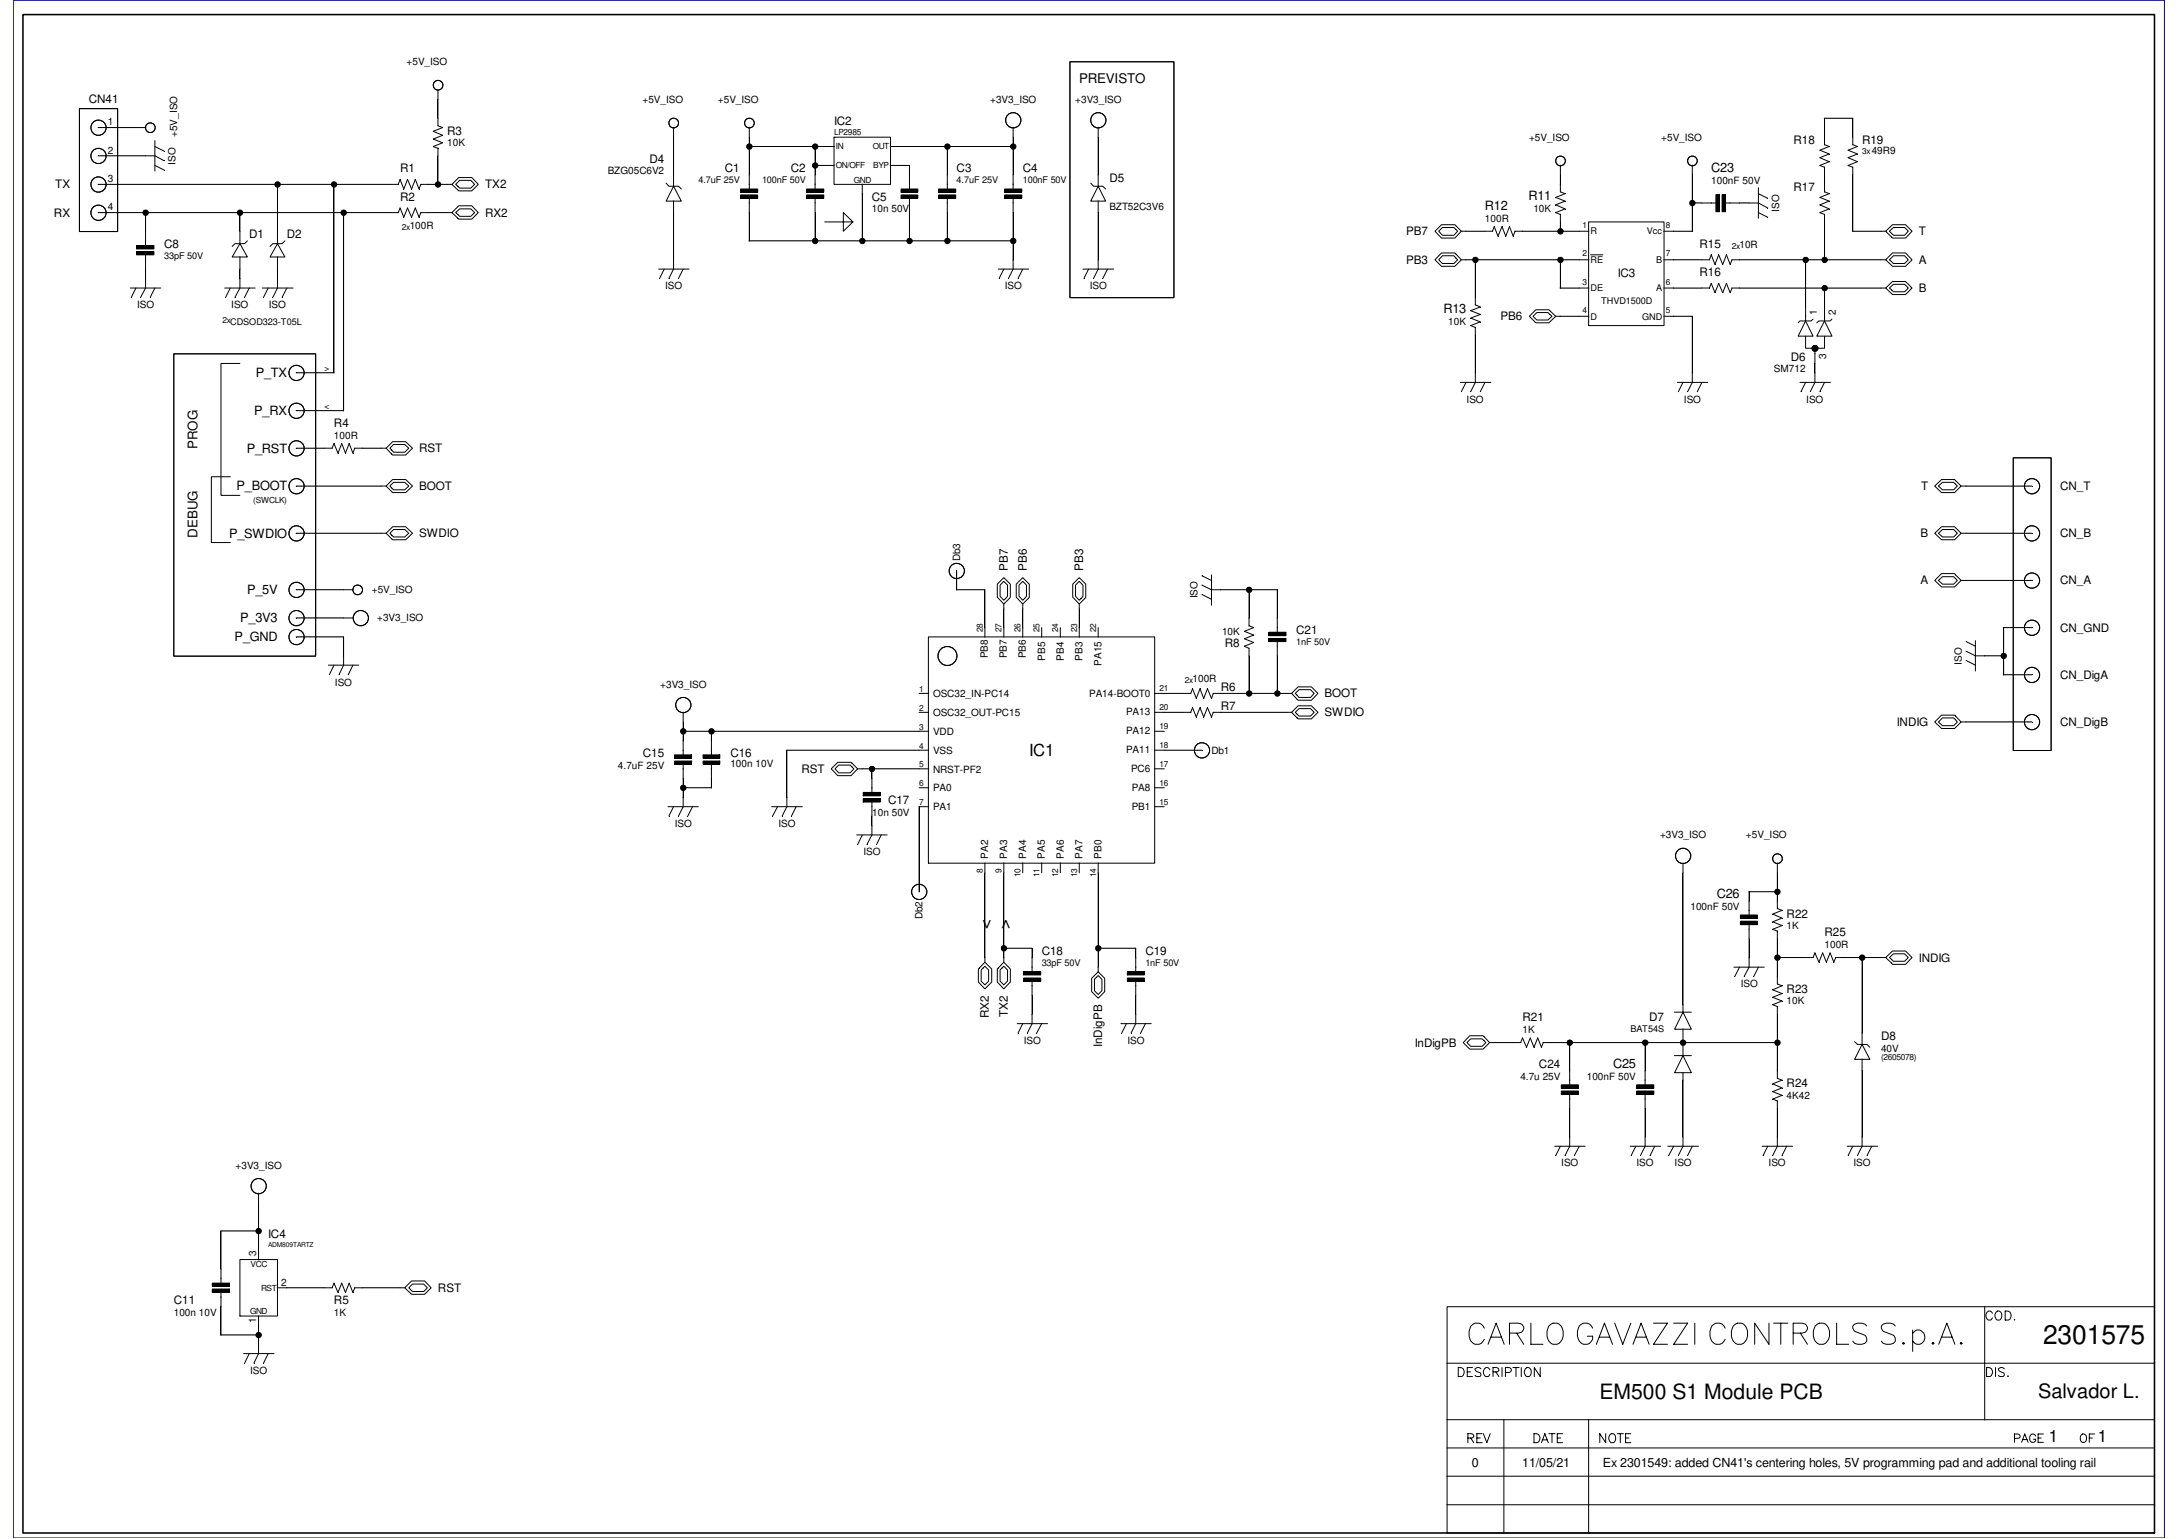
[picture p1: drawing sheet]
<svg xmlns="http://www.w3.org/2000/svg" width="297mm" height="210mm" viewBox="0 0 297 210" stroke-linecap="round" stroke-linejoin="round" font-family="sans-serif">
<path d="M1.8 0h293.4v209.8h-293.4z" fill="none" stroke="#000080" stroke-width=".14"/>
<g fill="none" stroke="#000" stroke-width=".14">
<path d="M10.8 14.8h5.2v16.8h-5.2zM13.4 17.4h6.5M21.1 19.2v4.1M21.1 20l1.3 .6M59.7 12.2v5M59.7 17.1l.7 .3-1.3 .5 1.3 .6-1.3 .5 1.3 .5-1.3 .5 .6 .2M91.9 17.4v8M102.1 20h11.7M102.2 17.4v8.4M111.2 20v5.8M113.7 18.7h7.8v6.4h-7.8zM121.4 20h16.8"/>
<path d="M129.2 20v5.8M138.2 17.4v8.4M145.9 8.4h14.2v32.2h-14.2zM149.8 17.4v8M248.8 16.1h3.9v3.7M248.8 16.1v3.7M248.8 19.7l.7 .3-1.3 .5 1.3 .5-1.3 .5 1.3 .6-1.3 .5 .6 .2M252.7 19.7l.6 .3-1.3 .5 1.3 .5-1.3 .5 1.3 .6-1.3 .5 .7 .2M13.4 21.3h7.8M13.4 25.1h41M13.4 29h41M17.8 39.3h4.1"/>
<path d="M18.5 39.3l-.6 1.3M18.7 33.5h2.3v.5h-2.3zM18.7 34.3h2.3v.5h-2.3zM19.9 29v4.5M19.9 34.7v4.6M19.9 39.3l-.7 1.3M21.1 22.6l1.3 .6M21.1 21.3l1.3 .6M21.1 39.3l-.6 1.3M30.6 39.3h4.2M31.4 39.3l-.6 1.3M32.7 33.2l1 1.9h-2z"/>
<path d="M32.7 29v4.3M32.7 35v4.3M32.7 39.3l-.7 1.3M33.7 32.9l-.3 .3h-1.4l-.3 .4M34 39.3l-.6 1.3M35.8 39.3h4.2M36.6 39.3l-.7 1.3M37.8 33.2l1.1 1.9h-2.1zM37.8 25.1v8.2M37.8 35v4.3M37.8 39.3l-.6 1.3M38.9 32.9l-.4 .3h-1.3l-.4 .4"/>
<path d="M39.1 39.3l-.6 1.3M45.5 25.1v25.8M46.9 29v27M54.3 25.1l.3-.6 .5 1.3 .5-1.3 .5 1.3 .5-1.3 .5 1.3 .3-.7M54.3 29l.3-.6 .5 1.2 .5-1.2 .5 1.2 .5-1.2 .5 1.2 .3-.6M57.4 25.1h4.3M57.4 29h4.3M59.7 20.2v5M61.6 25.1l1-.9h1.7l.9 .9-.9 .9h-1.7zM61.6 29l1-.9h1.7l.9 .9-.9 .9h-1.7zM62.1 25.1l.6-.5h1.5l.5 .5-.5 .6h-1.5zM62.1 29l.6-.5h1.5l.5 .5-.5 .5h-1.5z"/>
<path d="M89.8 36.7h4.2M90.6 36.7l-.6 1.3M90.8 25l.4 .4h1.3l.4 .4M91.9 25.4l1 2h-2.1zM91.9 27.4v9.3M91.9 36.7l-.7 1.3M93.2 36.7l-.7 1.3M101 25.8h2.3v.4h-2.3zM101 26.6h2.3v.5h-2.3zM102.1 32.9h36.1M102.2 27v5.9M110 25.8h2.3v.4h-2.3z"/>
<path d="M110 26.6h2.3v.5h-2.3zM111.1 22.6h2.7M111.2 27v5.9M112.5 30.3h3.8l-1.3-1.3v2.5l1.3-1.2M117.6 25.1v7.8M121.4 22.6h2.6v3.2M122.9 25.8h2.3v.4h-2.3zM122.9 26.6h2.3v.5h-2.3zM124 27v5.9M128 25.8h2.3v.4h-2.3zM128 26.6h2.3v.5h-2.3zM129.2 27v5.9"/>
<path d="M136.1 36.7h4.2M136.9 36.7l-.6 1.3M137 25.8h2.4v.4h-2.4zM137 26.6h2.4v.5h-2.4zM138.2 27v9.7M138.2 36.7l-.7 1.3M139.5 36.7l-.7 1.3M147.7 36.7h4.2M148.5 36.7l-.7 1.3M148.8 25l.3 .4h1.3l.4 .4M149.8 25.4l1 2h-2zM149.8 27.4v9.3"/>
<path d="M149.8 36.7l-.7 1.3M151 36.7l-.6 1.3M195.7 31.5l.9-.9h1.8l.9 .9-.9 1h-1.8zM196.6 34.5h1.8l.9 .9-.9 .9h-1.8l-.9-.9zM196.7 34.9h1.6l.5 .5-.5 .5h-1.6l-.5-.5zM196.7 31h1.6l.5 .5-.5 .6h-1.6l-.5-.6zM199.3 31.5h4.3M199.3 35.4h17.4M201.2 35.4v6.2M203.5 31.5l.3-.6 .5 1.3 .5-1.3 .6 1.3 .5-1.3 .5 1.3 .2-.7M206.6 31.5h10.1M212.8 39.3h3.9"/>
<path d="M212.8 22.5v3.7M212.8 29.2v2.4M212.8 35.4v3.9M212.8 26.2l.6 .2-1.2 .5 1.2 .5-1.2 .5 1.2 .6-1.2 .5 .6 .3M216.7 30.3h10.2v14.1h-10.2zM216.9 34.8h1.7M226.9 31.5h3.9M226.9 35.4h6.3M226.9 39.3h6.3M230.8 27.7h3.2M230.8 22.5v9.1M233.1 35.4l.3-.6 .5 1.3 .5-1.3 .5 1.3 .6-1.3 .5 1.3 .2-.7"/>
<path d="M233.1 39.3l.3-.6 .5 1.2 .5-1.2 .5 1.2 .6-1.2 .5 1.2 .2-.6M234 26.5h.5v2.4h-.5zM234.9 26.5h.4v2.4h-.4zM235.3 27.7h4.6M236.2 35.4h21M236.2 39.3h21M239.8 25.6v4.2M239.8 29l1.3 .6M239.8 27.7l1.3 .7M239.8 26.4l1.3 .7M246.2 35.4v8.4M248.8 22.8v3.4"/>
<path d="M248.8 29.2v6.3M248.8 39.3v4.5M248.8 26.2l.7 .2-1.3 .5 1.3 .5-1.3 .5 1.3 .6-1.3 .5 .6 .3M252.6 31.5h4.6M252.7 22.8v8.8M257.2 35.4l.9-.9h1.8l.9 .9-.9 .9h-1.8zM257.2 39.3l.9-.9h1.8l.9 .9-.9 .9h-1.8zM257.2 31.5l.9-.9h1.8l.9 .9-.9 1h-1.8zM257.7 39.3l.5-.5h1.6l.5 .5-.5 .5h-1.6zM257.7 31.5l.5-.5h1.6l.5 .5-.5 .6h-1.6zM258.2 34.9h1.6l.5 .5-.5 .5h-1.6l-.5-.5zM23.7 48.3h19.3v41.2h-19.3z"/>
<path d="M32.7 49.6h-2.6v18h2.6M40.4 56h6.5M40.4 50.8h5.1M199.2 52.2h4.1M199.9 52.2l-.6 1.2M201.2 44.6v7.6M201.2 41.6l.7 .3-1.3 .5 1.3 .5-1.3 .5 1.3 .5-1.3 .5 .6 .3M201.2 52.2l-.6 1.2M202.5 52.2l-.6 1.2M208.6 43.1l.9-.9h1.7l1 .9-1 .9h-1.7zM209.6 42.6h1.5l.6 .5-.6 .5h-1.5l-.5-.5zM212.1 43.1h4.6"/>
<path d="M226.9 43.1h3.9v9.1M228.8 52.2h4.1M229.5 52.2l-.6 1.2M230.8 52.2l-.6 1.2M232.1 52.2l-.6 1.2M245.5 52.2h4.1M246.2 45.8v1.7h2.6v-1.7M246.2 43.8l1.1 2h-2.1zM246.2 52.2l-.6 1.2M247.3 43.5l-.3 .3h-1.5l-.3 .2M247.5 47.5v4.7M247.5 52.2l-.6 1.2"/>
<path d="M248.8 43.8l1 2h-2zM248.8 52.2l-.6 1.2M249.8 43.5l-.2 .3h-1.5l-.3 .2M31.4 65h-2.6v9h2.6M40.4 61.1h4.9M40.4 66.3h12.3M40.4 72.7h12.3M45.3 61.1l.2-.6 .6 1.3 .5-1.3 .5 1.3 .5-1.3 .5 1.3 .3-.7M48.3 61.1h4.4M52.7 61.1l.8-.9h1.8l1 .9-1 1h-1.8zM52.7 66.3l.8-.9h1.8l1 .9-1 .9h-1.8zM52.7 72.7l.8-.9h1.8l1 .9-1 .9h-1.8z"/>
<path d="M53.2 61.1l.5-.5h1.5l.5 .5-.5 .6h-1.5zM53.2 66.3l.5-.5h1.5l.5 .5-.5 .5h-1.5zM53.2 72.7l.5-.5h1.5l.5 .5-.5 .5h-1.5zM130.5 77.9v2.6M136 79.7l.9-.9 .9 .9v1.7l-.9 1-.9-1zM136.4 79.8l.5-.5 .5 .5v1.5l-.5 .6-.5-.6zM138.6 79.7l.9-.9 .9 .9v1.7l-.9 1-.9-1zM139 79.8l.5-.5 .5 .5v1.5l-.5 .6-.5-.6zM146.3 79.7l.9-.9 .9 .9v1.7l-.9 1-.9-1zM146.7 79.8l.5-.5 .5 .5v1.5l-.5 .6-.5-.6zM163.9 78.5l1.3 .7M163.9 79.8l1.3 .6"/>
<path d="M165.2 78.4v4.1M263.9 79.2l.9-1h1.8l.9 1-.9 .9h-1.8zM263.9 72.7l.9-.9h1.8l.9 .9-.9 .9h-1.8zM263.9 66.3l.9-.9h1.8l.9 .9-.9 .9h-1.8zM264.4 79.2l.5-.5h1.5l.6 .5-.6 .5h-1.5zM264.4 72.7l.5-.5h1.5l.6 .5-.6 .5h-1.5zM264.4 66.3l.5-.5h1.5l.6 .5-.6 .5h-1.5zM267.4 66.3h9.7M267.4 72.7h9.7M267.4 79.2h9.7M274.6 62.4h5.1v40h-5.1zM40.4 84.3h7.8"/>
<path d="M40.4 86.9h6.5v3.9M40.4 80.4h7.8M44.8 90.7h4.1M45.5 90.7l-.6 1.3M46.9 90.7l-.7 1.3M48.1 90.7l-.6 1.3M93.1 99.7h33.6M93.2 97.1v5.9M97 99.7v3.3M125.3 94.6h1.4M125.3 97.2h1.4M126.6 86.9h30.9v30.8h-30.9z"/>
<path d="M130.4 80.4h3.9v6.5M136.9 82.3v4.6M139.5 82.3v4.6M142.1 85.6v1.3M144.6 85.6v1.3M147.2 82.3v4.6M149.8 85.6v1.3M157.4 94.6h5M157.4 97.2h5M157.4 99.7h1.4M162.4 94.6l.2-.7 .5 1.3 .6-1.3 .5 1.3 .5-1.3 .5 1.3 .3-.6M162.4 97.2l.2-.7 .5 1.3 .6-1.3 .5 1.3 .5-1.3 .5 1.3 .3-.6"/>
<path d="M163.9 81.1l1.3 .6M165.2 80.4h9v5.8M165.4 94.6h10.8M165.4 97.2h10.8M170.3 80.4v5M170.3 88.4v6.2M170.3 85.3l.7 .3-1.3 .5 1.3 .5-1.3 .5 1.3 .5-1.3 .5 .6 .3M173.1 86.2h2.3v.5h-2.3zM173.1 87.1h2.3v.4h-2.3zM174.2 87.5v7.1M176.1 97.2l.9-.9h1.9l.8 .9-.8 .8h-1.9zM176.7 94.6l.5-.5h1.5l.5 .5-.5 .5h-1.5z"/>
<path d="M176.7 97.2l.5-.6h1.5l.5 .6-.5 .5h-1.5zM177 93.7h1.9l.8 .9-.8 .9h-1.9l-.9-.9zM263.9 98.5l.9-1h1.8l.9 1-.9 .9h-1.8zM264.9 97.9h1.5l.6 .6-.6 .5h-1.5l-.5-.5zM267.4 98.5h9.7M268.1 87.5l1.3 .6M268.1 88.8l1.3 .7M268.1 90.1l1.3 .6M269.4 89.5h3.9M269.4 87.4v4.1M273.2 92h3.9M273.2 85.6h3.9"/>
<path d="M273.3 85.6v6.5M91.1 110h4.1M91.9 110l-.7 1.3M92 103.8h2.3v.4h-2.3zM92 103h2.3v.4h-2.3zM93.1 107.4h3.9M93.2 104.2v5.9M93.2 110l-.7 1.3M94.4 110l-.6 1.3M95.9 103.8h2.3v.4h-2.3zM95.9 103h2.3v.4h-2.3zM97 104.2v3.3"/>
<path d="M105.2 110h4.2M106 110l-.6 1.3M107.3 102.3h19.4M107.3 102.3v7.8M107.3 110l-.6 1.3M108.6 110l-.7 1.3M113.4 104.9l.9-.9h1.8l.9 .9-.9 .9h-1.8zM113.9 104.9l.5-.5h1.5l.6 .5-.6 .5h-1.5zM116.8 113.9h4.2M116.9 104.9h9.8M117.6 113.9l-.6 1.3M117.7 108.1h2.4v.4h-2.4z"/>
<path d="M117.7 108.9h2.4v.5h-2.4zM118.9 104.9v3.2M118.9 109.3v4.6M118.9 113.9l-.7 1.3M120.2 113.9l-.7 1.3M125.3 107.4h1.4M126.7 110h-1.4v11.7M134.3 117.7v13.6M136.9 117.7v13.6M139.5 117.7v1.3M142.1 117.7v1.3M144.6 117.7v1.3"/>
<path d="M147.2 117.7v1.3M149.8 117.7v14.9M157.4 102.3h6.5M157.4 104.9h1.4M157.4 107.4h1.4M157.4 110h1.4M229.5 117.7v20.4M242.4 117.7v6.3M134.1 132l.2-.2 .5 .5v1.5l-.5 .5-.5-.5v-1.5zM134.3 131.2l1 1v1.7l-1 1-.9-1v-1.7zM136.6 132l.3-.2 .5 .5v1.5l-.5 .5-.5-.5v-1.5zM136.9 129.3h3.9v3.2"/>
<path d="M136.9 131.2l.9 1v1.7l-.9 1-.9-1v-1.7zM138.7 139.6h4.2M139.5 139.6l-.7 1.3M139.6 132.5h2.3v.5h-2.3zM139.6 133.4h2.3v.4h-2.3zM140.8 133.8v5.9M140.8 139.6l-.7 1.3M142.1 139.6l-.7 1.3M148.9 133.4l.9-.9 .9 .9v1.9l-.9 .8-.9-.8zM149.5 133.3l.3-.2 .5 .5v1.5l-.5 .5-.5-.5v-1.5zM149.7 129.3h5.2v3.2M152.9 139.6h4.1"/>
<path d="M153.6 139.6l-.6 1.3M153.8 132.5h2.3v.5h-2.3zM153.8 133.4h2.3v.4h-2.3zM154.9 133.8v5.9M154.9 139.6l-.6 1.3M156.2 139.6l-.6 1.3M228.3 138h2.4M229.5 138l1.2 2.4h-2.3zM236.5 131.9h4.1M237.2 131.9l-.6 1.3M237.4 124.8h2.3v.5h-2.3zM237.4 125.6h2.3v.5h-2.3z"/>
<path d="M238.5 121.6h3.9M238.5 121.6v3.2M238.5 126.1v5.9M238.5 131.9l-.6 1.3M239.8 131.9l-.6 1.3M242.4 130.6h4.9M242.4 127v7.2M242.4 137.2v9.9M242.4 134.2l.6 .3-1.2 .5 1.2 .5-1.2 .5 1.2 .5-1.2 .5 .6 .3M242.4 123.9l.6 .3-1.2 .5 1.2 .5-1.2 .5 1.2 .5-1.2 .5 .6 .3M247.3 130.6l.2-.6 .6 1.2 .5-1.2 .5 1.2 .5-1.2 .5 1.2 .3-.6M250.3 130.6h6.9"/>
<path d="M254 130.6v11.9M257.2 130.6l.9-.9h1.8l.9 .9-.9 .9h-1.8zM257.7 130.6l.5-.5h1.6l.5 .5-.5 .5h-1.6zM200.1 142.2l.5-.5h1.5l.5 .5-.5 .5h-1.5zM200.4 141.3h1.9l.9 .9-.9 .9h-1.9l-.8-.9zM203.1 142.2h4.3M207.4 142.2l.2-.6 .6 1.2 .5-1.2 .5 1.2 .5-1.2 .5 1.2 .3-.6M210.4 142.2h32M212 156.3h4.2M212.8 156.3l-.6 1.3M212.9 148h2.4v.4h-2.4zM212.9 148.8h2.4v.5h-2.4z"/>
<path d="M214.1 142.2v5.8M214.1 149.2v7.2M214.1 156.3l-.7 1.3M215.4 156.3l-.7 1.3M222.3 156.3h4.2M223.1 156.3l-.6 1.3M223.2 148h2.3v.4h-2.3zM223.2 148.8h2.3v.5h-2.3zM224.4 142.2v5.8M224.4 149.2v7.2M224.4 156.3l-.7 1.3M225.7 156.3l-.7 1.3"/>
<path d="M227.5 156.3h4.1M228.3 156.3l-.7 1.3M228.3 144h2.4M229.5 144l1.2 2.3h-2.3zM229.5 140.3v3.7M229.5 146.3v10.1M229.5 156.3l-.6 1.3M230.8 156.3l-.6 1.3M240.3 156.3h4.2M241.1 156.3l-.7 1.3M242.4 150.1v6.3M242.4 147.1l.6 .2-1.2 .5 1.2 .6-1.2 .5 1.2 .5-1.2 .5 .6 .3"/>
<path d="M242.4 156.3l-.6 1.3M243.7 156.3l-.7 1.3M251.9 156.3h4.2M252.7 156.3l-.7 1.3M252.9 142.1l.4 .4h1.3l.4 .3M254 142.5l1 2h-2.1zM254 144.4v12M254 156.3l-.7 1.3M255.3 156.3l-.7 1.3M29 175.8h2.3v.5h-2.3zM29 175h2.3v.4h-2.3zM30.1 167.9h5.2"/>
<path d="M30.1 167.9v7.1M30.1 176.3v5.8M32.7 171.8h5.1v7.7h-5.1zM35.3 162.7v9.1M35.3 179.5v5.2M37.8 175.6h7.5M45.3 175.6l.2-.6 .6 1.3 .5-1.3 .5 1.3 .5-1.3 .5 1.3 .3-.7M48.3 175.6h6.9M55.2 175.6l.9-.9h1.8l.9 .9-.9 .9h-1.8zM55.7 175.6l.6-.5h1.5l.5 .5-.5 .5h-1.5zM197.4 178.2h96.4v30.9h-96.4zM270.7 178.2v15.5"/>
<path d="M271.7 179.1a.46 .46 0 0 0-.5-.3 .46 .46 0 0 0-.4 .5v.3a.46 .46 0 0 0 .4 .5 .46 .46 0 0 0 .5-.4M272.2 179l.2-.2a.65 .65 0 0 1 .6 .5 .65 .65 0 0 1-.3 .7 .65 .65 0 0 1-.5-1zM273.5 178.8a.64 .64 0 0 1 .8 .4 .64 .64 0 0 1-.4 .8h-.4zM30.1 182.1h5.2M33.2 184.6h4.2M34 184.6l-.6 1.3M35.3 184.6l-.7 1.3M36.6 184.6l-.7 1.3M197.3 193.6h96.5M197.3 197.5h96.5M197.3 185.9h96.6M198.9 186.5a.64 .64 0 0 1 .8 .4 .64 .64 0 0 1-.4 .8h-.4z"/>
<path d="M200.1 187.1h.5M200.2 196.1h.7a.27 .27 0 0 0 0-.5l-.7-.1v1.3M200.6 196.1l.4 .7M200.8 186.5h-.7v1.2h.7M201.4 196.1h.5M202 186.7a.46 .46 0 0 0-.5-.2 .46 .46 0 0 0-.3 .3l.2 .3 .5 .1 .1 .4a.52 .52 0 0 1-.8 0M202.1 195.5h-.7v1.3h.7M202.3 195.5l.5 1.3 .4-1.3M202.4 181.1a1.07 1.07 0 0 0-1.2-.6 1.07 1.07 0 0 0-.8 1.1 1.57 1.57 0 0 0 .8 1.7 1.04 1.04 0 0 0 1.2-.6M202.9 183.3l1.1-2.8 1.1 2.8M203.2 186.8a.46 .46 0 0 0-.5-.3 .46 .46 0 0 0-.4 .5v.3a.46 .46 0 0 0 .4 .5 .46 .46 0 0 0 .5-.3M203.4 182.4h1.4"/>
<path d="M203.6 187.1h.7a.27 .27 0 0 0 0-.5l-.7-.1v1.2M204 187.1l.4 .6M204.8 186.5v1.2M205.1 193.6v15.5M205.3 187.2l.7-.1a.3 .3 0 0 0 0-.5l-.7-.1v1.2M205.9 181.8h1.2l.4-.1a.64 .64 0 0 0 0-1.1l-.4-.1h-1.2v2.8M206.3 186.5h.9M206.8 186.5v1.2M206.8 181.8l1 1.5M207.5 186.5v1.2M208 186.7l.2-.2a.65 .65 0 0 1 .6 .5 .65 .65 0 0 1-.3 .7 .65 .65 0 0 1-.5-1zM208.8 180.5v2.8h1.6"/>
<path d="M209.2 195.5a.64 .64 0 0 1 .8 .5 .64 .64 0 0 1-.4 .8h-.4zM210.1 186.5v1.2l-.8-1.2v1.2M210.2 196.8l.5-1.3 .5 1.3M210.4 196.4h.6M211.2 180.8a1.09 1.09 0 0 1 1.3-.3 1.09 1.09 0 0 1 .7 1.1 1.53 1.53 0 0 1-.9 1.7 1.11 1.11 0 0 1-1.3-1.1v-.6zM211.2 195.5h.9M211.7 195.5v1.3M212.4 196.1h.4M213.1 195.5h-.7v1.3h.7M216.7 193.6v15.5M217.2 181.1a1.07 1.07 0 0 0-1.2-.6 1.07 1.07 0 0 0-.9 1.1 1.57 1.57 0 0 0 .8 1.7 .99 .99 0 0 0 1.3-1.1h-.7M217.7 183.3l1.1-2.8 1.1 2.8"/>
<path d="M218.1 182.4h1.4M219 195.5v1.3l-.8-1.3v1.3M219.5 195.7l.2-.2a.65 .65 0 0 1 .7 .6 .65 .65 0 0 1-.4 .7 .65 .65 0 0 1-.5-1.1zM220.2 180.5l1.1 2.8 1.1-2.8M220.6 195.5h.8M221 195.5v1.3M221.7 196.1h.5M222.4 195.5h-.7v1.3h.7M222.7 183.3l1.1-2.8 1.1 2.8M223.1 182.4h1.4M225.5 180.5h1.9l-1.9 2.8h1.9M228.3 180.5h1.9l-1.9 2.8h1.9"/>
<path d="M231.1 180.5v2.8M235.3 181.1a1.07 1.07 0 0 0-1.2-.6 1.07 1.07 0 0 0-.9 1.1 1.57 1.57 0 0 0 .8 1.7 1.04 1.04 0 0 0 1.3-.6M236.4 180.8a1.09 1.09 0 0 1 1.2-.3 1.09 1.09 0 0 1 .7 1.1 1.53 1.53 0 0 1-.8 1.7 1.11 1.11 0 0 1-1.4-1.1v-.6zM241.3 180.5v2.8l-2-2.8v2.8M241.9 180.5h1.9M242.9 180.5v2.8M244.6 181.8h1.2l.4-.1a.64 .64 0 0 0 0-1.1l-.4-.1h-1.2v2.8M245.5 181.8l1 1.5M247.6 180.8a1.09 1.09 0 0 1 1.2-.3 1.09 1.09 0 0 1 .7 1.1 1.53 1.53 0 0 1-.8 1.7 1.11 1.11 0 0 1-1.4-1.1v-.6zM250.5 180.5v2.8h1.6M254.6 180.8a1.31 1.31 0 0 0-1.9 0 .75 .75 0 0 0 .5 .9l.8 .3a.69 .69 0 0 1 .6 .5 .69 .69 0 0 1-.3 .7 1.32 1.32 0 0 1-1.6-.3M258.5 180.8a1.31 1.31 0 0 0-1.9 0 .75 .75 0 0 0 .5 .9l.8 .3a.69 .69 0 0 1 .6 .5 .69 .69 0 0 1-.3 .7 1.32 1.32 0 0 1-1.6-.3"/>
<path d="M259.5 183.2l.1-.1 .2 .1-.2 .1zM260.9 181.8a.94 .94 0 0 1 1.3-.2 .94 .94 0 0 1 .2 1.3 .87 .87 0 0 1-1.5 0M260.9 181.4v2.9M263.6 183.1l.2 .1-.2 .1-.1-.1zM264.4 183.3l1.1-2.8 1.1 2.8M264.8 182.4h1.4M267.5 183.1l.1 .1-.1 .1-.2-.1zM270.9 186.5a.64 .64 0 0 1 .8 .4 .64 .64 0 0 1-.4 .8h-.4zM272.2 186.5v1.2M273.3 186.7a.46 .46 0 0 0-.4-.2 .46 .46 0 0 0-.4 .3l.3 .3 .5 .1v.4a.52 .52 0 0 1-.8 0M273.8 187.7h.1zM274.7 180h.1z"/>
<path d="M274.7 196.2l.8-.1v-.4l-.3-.1h-.5v1.1M275.7 196.7l.4-1.1 .5 1.1M275.9 196.3h.5M277.6 195.9a.41 .41 0 0 0-.5-.3 .41 .41 0 0 0-.3 .4 .45 .45 0 0 0 .2 .7 .45 .45 0 0 0 .6-.2v-.2h-.3M278 196.1h.4M278.7 195.6h-.7v1.1h.7M283.8 195.7a.48 .48 0 0 1 .6 0 .48 .48 0 0 1 .2 .6 .46 .46 0 0 1-.6 .4 .46 .46 0 0 1-.3-.7zM284.9 196.1h.5M285.7 195.6h-.8v1.1M197.3 201.3h96.5M197.3 205.2h96.5"/>
<circle cx="13.4" cy="17.4" r="1.04"/>
<circle cx="20.5" cy="17.4" r=".66"/>
<circle cx="59.7" cy="11.6" r=".66"/>
<circle cx="91.9" cy="16.8" r=".66"/>
<circle cx="102.2" cy="20" r=".37"/>
<circle cx="102.2" cy="16.8" r=".66"/>
<circle cx="111.2" cy="20" r=".37"/>
<circle cx="129.2" cy="20" r=".37"/>
<circle cx="138.2" cy="20" r=".37"/>
<circle cx="138.2" cy="16.4" r="1.04"/>
<circle cx="149.8" cy="16.4" r="1.04"/>
<circle cx="13.4" cy="21.3" r="1.04"/>
<circle cx="13.4" cy="25.2" r="1.04"/>
<circle cx="13.4" cy="29" r="1.04"/>
<circle cx="19.9" cy="29" r=".37"/>
<circle cx="32.7" cy="29" r=".37"/>
<circle cx="37.9" cy="25.2" r=".37"/>
<circle cx="45.6" cy="25.2" r=".37"/>
<circle cx="46.9" cy="29" r=".37"/>
<circle cx="59.7" cy="25.2" r=".37"/>
<circle cx="111.2" cy="32.9" r=".37"/>
<circle cx="111.2" cy="22.6" r=".37"/>
<circle cx="117.6" cy="32.9" r=".37"/>
<circle cx="124" cy="32.9" r=".37"/>
<circle cx="129.2" cy="32.9" r=".37"/>
<circle cx="138.2" cy="32.9" r=".37"/>
<circle cx="201.2" cy="35.4" r=".37"/>
<circle cx="212.8" cy="35.4" r=".37"/>
<circle cx="212.8" cy="31.6" r=".37"/>
<circle cx="212.8" cy="21.9" r=".66"/>
<circle cx="230.8" cy="27.7" r=".37"/>
<circle cx="230.8" cy="21.9" r=".66"/>
<circle cx="246.3" cy="35.4" r=".37"/>
<circle cx="248.8" cy="35.4" r=".37"/>
<circle cx="248.8" cy="39.3" r=".37"/>
<circle cx="40.4" cy="56" r="1.04"/>
<circle cx="40.4" cy="50.9" r="1.04"/>
<circle cx="247.5" cy="47.5" r=".4"/>
<circle cx="40.4" cy="72.7" r="1.04"/>
<circle cx="40.4" cy="66.3" r="1.04"/>
<circle cx="40.4" cy="61.2" r="1.04"/>
<circle cx="130.5" cy="77.9" r="1.04"/>
<circle cx="277.1" cy="79.2" r="1.04"/>
<circle cx="277.1" cy="72.7" r="1.04"/>
<circle cx="277.1" cy="66.3" r="1.04"/>
<circle cx="40.4" cy="80.5" r="1.04"/>
<circle cx="40.4" cy="86.9" r="1.04"/>
<circle cx="40.4" cy="84.3" r="1.04"/>
<circle cx="48.8" cy="80.5" r=".66"/>
<circle cx="49.2" cy="84.3" r="1.04"/>
<circle cx="93.2" cy="99.8" r=".37"/>
<circle cx="93.2" cy="96.2" r="1.04"/>
<circle cx="97" cy="99.8" r=".37"/>
<circle cx="129.2" cy="89.5" r="1.3"/>
<circle cx="170.4" cy="94.6" r=".37"/>
<circle cx="170.4" cy="80.4" r=".37"/>
<circle cx="174.2" cy="94.6" r=".37"/>
<circle cx="273.3" cy="89.5" r=".37"/>
<circle cx="277.1" cy="98.5" r="1.04"/>
<circle cx="277.1" cy="92.1" r="1.04"/>
<circle cx="277.1" cy="85.6" r="1.04"/>
<circle cx="93.2" cy="107.5" r=".37"/>
<circle cx="118.9" cy="104.9" r=".37"/>
<circle cx="163.9" cy="102.3" r="1.04"/>
<circle cx="229.5" cy="116.7" r="1.04"/>
<circle cx="242.4" cy="117.1" r=".66"/>
<circle cx="125.4" cy="121.6" r="1.04"/>
<circle cx="136.9" cy="129.3" r=".37"/>
<circle cx="149.8" cy="129.3" r=".37"/>
<circle cx="242.4" cy="130.6" r=".37"/>
<circle cx="242.4" cy="121.6" r=".37"/>
<circle cx="254" cy="130.6" r=".37"/>
<circle cx="214.1" cy="142.2" r=".37"/>
<circle cx="224.4" cy="142.2" r=".37"/>
<circle cx="229.5" cy="142.2" r=".29"/>
<circle cx="229.5" cy="142.2" r=".37"/>
<circle cx="242.4" cy="142.2" r=".37"/>
<circle cx="35.3" cy="167.9" r=".37"/>
<circle cx="35.3" cy="161.8" r="1.04"/>
<circle cx="35.3" cy="182.1" r=".37"/>
</g>
<path d="M3.1 2h290.7v207.1h-290.7z" fill="none" stroke="#000" stroke-width=".21"/>
<g fill="none" stroke="#000" stroke-width=".42">
<path d="M18.7 34.5h2.3M101 26h2.3M110 26h2.3M122.9 26h2.3M128 26h2.3M137 26h2.4M173.1 87.3h2.3M92 104h2.3M95.9 104h2.3M139.6 132.8h2.3M139.6 133.6h2.3M153.8 132.8h2.3"/>
<path d="M153.8 133.6h2.3M29 175.2h2.3"/>
</g>
<g fill="#000">
<path d="M111.2 20h1.3zM58.4 25.1h1.3zM59.7 25.1h1.3zM111.2 22.6h1.3zM122.8 22.6h1.2zM199.9 35.4h1.3zM230.8 27.7h1.3zM237.2 27.7h1.3zM174.2 94.6h1.3zM117.6 104.9h1.3z"/>
<path d="M102.2 18.7v1.3z" fill-rule="evenodd"/>
<path d="M138.2 18.7v1.3z" fill-rule="evenodd"/>
<path d="M18.7 33.5h2.3v.5h-2.3z" fill-rule="evenodd"/>
<path d="M19.9 36.7v1.3z" fill-rule="evenodd"/>
<path d="M32.7 36.7v1.3z" fill-rule="evenodd"/>
<path d="M37.8 36.7v1.3z" fill-rule="evenodd"/>
<path d="M101 26.6h2.3v.5h-2.3z" fill-rule="evenodd"/>
<path d="M110 26.6h2.3v.5h-2.3z" fill-rule="evenodd"/>
<path d="M111.2 22.6v1.2z" fill-rule="evenodd"/>
<path d="M122.9 26.6h2.3v.5h-2.3z" fill-rule="evenodd"/>
<path d="M124 22.6v1.2z" fill-rule="evenodd"/>
<path d="M128 26.6h2.3v.5h-2.3z" fill-rule="evenodd"/>
<path d="M137 26.6h2.4v.5h-2.4z" fill-rule="evenodd"/>
<path d="M212.8 30.3v1.2z" fill-rule="evenodd"/>
<path d="M212.8 23.8v1.3z" fill-rule="evenodd"/>
<path d="M234 26.5h.5v2.4h-.5z" fill-rule="evenodd"/>
<path d="M234.9 26.5h.4v2.4h-.4z" fill-rule="evenodd"/>
<path d="M248.8 23.8v1.3z" fill-rule="evenodd"/>
<path d="M247.5 49.6v1.2z" fill-rule="evenodd"/>
<path d="M93.2 98.5v1.2z" fill-rule="evenodd"/>
<path d="M93.2 99.7v1.3z" fill-rule="evenodd"/>
<path d="M97 99.7v1.3z" fill-rule="evenodd"/>
<path d="M173.1 86.2h2.3v.5h-2.3z" fill-rule="evenodd"/>
<path d="M93.2 107.4v1.4z" fill-rule="evenodd"/>
<path d="M93.2 106.2v1.2z" fill-rule="evenodd"/>
<path d="M92 103h2.3v.4h-2.3z" fill-rule="evenodd"/>
<path d="M97 106.2v1.2z" fill-rule="evenodd"/>
<path d="M95.9 103h2.3v.4h-2.3z" fill-rule="evenodd"/>
<path d="M117.7 108.1h2.4v.4h-2.4z" fill-rule="evenodd"/>
<path d="M117.7 108.9h2.4v.5h-2.4z" fill-rule="evenodd"/>
<path d="M118.9 111.3v1.3z" fill-rule="evenodd"/>
<path d="M118.9 104.9v1.3z" fill-rule="evenodd"/>
<path d="M136.9 129.3v1.3z" fill-rule="evenodd"/>
<path d="M140.8 129.3v1.3z" fill-rule="evenodd"/>
<path d="M154.9 129.3v1.3z" fill-rule="evenodd"/>
<path d="M237.4 124.8h2.3v.5h-2.3z" fill-rule="evenodd"/>
<path d="M237.4 125.6h2.3v.5h-2.3z" fill-rule="evenodd"/>
<path d="M238.5 121.6v1.3z" fill-rule="evenodd"/>
<path d="M242.4 121.6v1.3z" fill-rule="evenodd"/>
<path d="M212.9 148h2.4v.4h-2.4z" fill-rule="evenodd"/>
<path d="M212.9 148.8h2.4v.5h-2.4z" fill-rule="evenodd"/>
<path d="M223.2 148h2.3v.4h-2.3z" fill-rule="evenodd"/>
<path d="M223.2 148.8h2.3v.5h-2.3z" fill-rule="evenodd"/>
<path d="M29 175.8h2.3v.5h-2.3z" fill-rule="evenodd"/>
<path d="M35.3 182.1v1.2z" fill-rule="evenodd"/>
<path d="M35.3 180.8v1.3z" fill-rule="evenodd"/>
<circle cx="102.2" cy="20" r=".38"/>
<circle cx="111.2" cy="20" r=".38"/>
<circle cx="129.2" cy="20" r=".38"/>
<circle cx="138.2" cy="20" r=".38"/>
<circle cx="19.9" cy="29" r=".38"/>
<circle cx="32.7" cy="29" r=".38"/>
<circle cx="37.8" cy="25.1" r=".38"/>
<circle cx="45.5" cy="25.1" r=".38"/>
<circle cx="46.9" cy="29" r=".38"/>
<circle cx="59.7" cy="25.1" r=".38"/>
<circle cx="111.2" cy="32.9" r=".38"/>
<circle cx="111.2" cy="22.6" r=".38"/>
<circle cx="117.6" cy="32.9" r=".38"/>
<circle cx="124" cy="32.9" r=".38"/>
<circle cx="129.2" cy="32.9" r=".38"/>
<circle cx="138.2" cy="32.9" r=".38"/>
<circle cx="201.2" cy="35.4" r=".38"/>
<circle cx="212.8" cy="35.4" r=".38"/>
<circle cx="212.8" cy="31.5" r=".38"/>
<circle cx="230.8" cy="27.7" r=".38"/>
<circle cx="246.2" cy="35.4" r=".38"/>
<circle cx="248.8" cy="35.4" r=".38"/>
<circle cx="248.8" cy="39.3" r=".38"/>
<circle cx="247.5" cy="47.5" r=".42"/>
<circle cx="93.2" cy="99.7" r=".38"/>
<circle cx="97" cy="99.7" r=".38"/>
<circle cx="170.3" cy="94.6" r=".38"/>
<circle cx="170.3" cy="80.4" r=".38"/>
<circle cx="174.2" cy="94.6" r=".38"/>
<circle cx="273.3" cy="89.5" r=".38"/>
<circle cx="93.2" cy="107.4" r=".38"/>
<circle cx="118.9" cy="104.9" r=".38"/>
<circle cx="136.9" cy="129.3" r=".38"/>
<circle cx="149.8" cy="129.3" r=".38"/>
<circle cx="242.4" cy="121.6" r=".38"/>
<circle cx="242.4" cy="130.6" r=".38"/>
<circle cx="254" cy="130.6" r=".38"/>
<circle cx="214.1" cy="142.2" r=".38"/>
<circle cx="224.4" cy="142.2" r=".38"/>
<circle cx="229.5" cy="142.2" r=".38"/>
<circle cx="242.4" cy="142.2" r=".38"/>
<circle cx="35.3" cy="167.9" r=".38"/>
<circle cx="35.3" cy="182.1" r=".38"/>
</g>
<text font-size="3.6" x="278.6" y="183.3">2301575</text>
<text font-size="2.9" x="218.1" y="190.8">EM500 S1 Module PCB</text>
<text font-size="2.7" x="278" y="190.7">Salvador L.</text>
<g font-size="2.3">
<text x="140.4" y="103.1">IC1</text>
<text x="135.1" y="126.7" transform="rotate(-90 135.1 126.7)">&lt;</text>
<text x="137.7" y="126.7" transform="rotate(-90 137.7 126.7)">&gt;</text>
<text x="279.4" y="196.7">1</text>
<text x="286.1" y="196.7">1</text>
</g>
<g font-size="1.8">
<text x="147.2" y="11.3">PREVISTO</text>
<text x="26.9" y="61.3" transform="rotate(-90 26.9 61.3)">PROG</text>
<text x="26.9" y="73.4" transform="rotate(-90 26.9 73.4)">DEBUG</text>
</g>
<g font-size="1.7">
<text x="233.4" y="23.5">C23</text>
<text x="202.5" y="28.6">R12</text>
<text x="208.4" y="27.3">R11</text>
<text x="196.8" y="42.8">R13</text>
<text x="34.9" y="51.4">P_TX</text>
<text x="34.7" y="56.6">P_RX</text>
<text x="33.7" y="61.7">P_RST</text>
<text x="32.3" y="66.9">P_BOOT</text>
<text x="31.2" y="73.3">P_SWDIO</text>
<text x="33.7" y="81">P_5V</text>
<text x="32" y="87.4">P_GND</text>
<text x="32.8" y="84.9">P_3V3</text>
<text x="234.1" y="122.5">C26</text>
<text x="220" y="145.7">C25</text>
<text x="200.7" y="200.1">0</text>
<text x="207.6" y="200.1">11/05/21</text>
<text x="218.6" y="200.1">Ex 2301549: added CN41's centering holes, 5V programming pad and additional tooling rail</text>
</g>
<g font-size="1.6">
<text x="12.1" y="14.1">CN41</text>
<text x="113.7" y="17.1">IC2</text>
<text x="54.6" y="23.5">R1</text>
<text x="61" y="18.4">R3</text>
<text x="88.6" y="22.2">D4</text>
<text x="98.8" y="23.5">C1</text>
<text x="107.9" y="23.5">C2</text>
<text x="130.5" y="23.5">C3</text>
<text x="139.5" y="23.5">C4</text>
<text x="244.6" y="19.6">R18</text>
<text x="254" y="19.6">R19</text>
<text x="7.4" y="29.5">RX</text>
<text x="7.5" y="25.7">TX</text>
<text x="54.6" y="27.3">R2</text>
<text x="66.2" y="25.7">TX2</text>
<text x="66.2" y="29.5">RX2</text>
<text x="118.9" y="27.3">C5</text>
<text x="151.3" y="24.8">D5</text>
<text x="244.6" y="26.1">R17</text>
<text x="22.4" y="33.8">C8</text>
<text x="34" y="32.5">D1</text>
<text x="39.1" y="32.5">D2</text>
<text x="191.8" y="36">PB3</text>
<text x="191.8" y="32.1">PB7</text>
<text x="231.8" y="33.8">R15</text>
<text x="261.7" y="36">A</text>
<text x="261.7" y="32.1">T</text>
<text x="220.6" y="37.8">IC3</text>
<text x="231.8" y="37.6">R16</text>
<text x="261.7" y="39.8">B</text>
<text x="204.6" y="43.7">PB6</text>
<text x="244.2" y="49.2">D6</text>
<text x="45.5" y="58.3">R4</text>
<text x="57.1" y="61.7">RST</text>
<text x="57.1" y="66.8">BOOT</text>
<text x="262" y="66.8">T</text>
<text x="281" y="66.8">CN_T</text>
<text x="57.1" y="73.3">SWDIO</text>
<text x="137.5" y="77.9" transform="rotate(-90 137.5 77.9)">PB7</text>
<text x="140" y="77.9" transform="rotate(-90 140 77.9)">PB6</text>
<text x="147.7" y="77.9" transform="rotate(-90 147.7 77.9)">PB3</text>
<text x="261.9" y="73.3">B</text>
<text x="281" y="73.3">CN_B</text>
<text x="261.9" y="79.7">A</text>
<text x="281" y="79.7">CN_A</text>
<text x="167" y="88.3">R8</text>
<text x="176.8" y="86.5">C21</text>
<text x="281" y="86.1">CN_GND</text>
<text x="166.5" y="94.2">R6</text>
<text x="180.6" y="95.1">BOOT</text>
<text x="281" y="92.6">CN_DigA</text>
<text x="166.5" y="96.8">R7</text>
<text x="180.6" y="97.7">SWDIO</text>
<text x="258.7" y="99">INDIG</text>
<text x="281" y="99">CN_DigB</text>
<text x="87.7" y="103.3">C15</text>
<text x="99.6" y="103.3">C16</text>
<text x="109.3" y="105.4">RST</text>
<text x="121.1" y="109.7">C17</text>
<text x="243.7" y="125.1">R22</text>
<text x="142.1" y="130.3">C18</text>
<text x="156.2" y="130.3">C19</text>
<text x="248.8" y="127.7">R25</text>
<text x="261.7" y="131.1">INDIG</text>
<text x="243.7" y="135.4">R23</text>
<text x="134.9" y="138.9" transform="rotate(-90 134.9 138.9)">RX2</text>
<text x="137.5" y="138.7" transform="rotate(-90 137.5 138.7)">TX2</text>
<text x="150.3" y="142.8" transform="rotate(-90 150.3 142.8)">InDigPB</text>
<text x="193" y="142.7">InDigPB</text>
<text x="207.6" y="139.3">R21</text>
<text x="224.9" y="139.3">D7</text>
<text x="256.5" y="141.9">D8</text>
<text x="209.9" y="145.7">C24</text>
<text x="243.7" y="148.3">R24</text>
<text x="36.6" y="168.9">IC4</text>
<text x="23.7" y="177.9">C11</text>
<text x="45.5" y="177.9">R5</text>
<text x="59.7" y="176.2">RST</text>
</g>
<g font-size="1.4">
<text x="55.5" y="8.9">+5V_ISO</text>
<text x="14.7" y="17.1">1</text>
<text x="87.6" y="14">+5V_ISO</text>
<text x="97.9" y="14">+5V_ISO</text>
<text x="135" y="14">+3V3_ISO</text>
<text x="146.6" y="14">+3V3_ISO</text>
<text x="14.7" y="21">2</text>
<text x="24" y="22.4" transform="rotate(-90 24 22.4)">ISO</text>
<text x="24.2" y="18.7" transform="rotate(-90 24.2 18.7)">+5V_ISO</text>
<text x="61" y="19.9">10K</text>
<text x="82.9" y="23.8">BZG05C6V2</text>
<text x="208.5" y="19.2">+5V_ISO</text>
<text x="226.6" y="19.2">+5V_ISO</text>
<text x="255.3" y="21">49R9</text>
<text x="14.7" y="28.7">4</text>
<text x="14.7" y="24.8">3</text>
<text x="118.9" y="28.9">10n 50V</text>
<text x="151.3" y="28.7">BZT52C3V6</text>
<text x="209.1" y="28.9">10K</text>
<text x="233.4" y="25.1">100nF 50V</text>
<text x="242.7" y="28.9" transform="rotate(-90 242.7 28.9)">ISO</text>
<text x="55.9" y="31.2">100R</text>
<text x="202.5" y="30.2">100R</text>
<text x="237.2" y="33.8">10R</text>
<text x="90.7" y="39.5">ISO</text>
<text x="137" y="39.5">ISO</text>
<text x="148.6" y="39.5">ISO</text>
<text x="18.7" y="42">ISO</text>
<text x="31.5" y="42">ISO</text>
<text x="36.7" y="42">ISO</text>
<text x="197.5" y="44.4">10K</text>
<text x="247.8" y="43" transform="rotate(-90 247.8 43)">1</text>
<text x="250.4" y="43" transform="rotate(-90 250.4 43)">2</text>
<text x="241.9" y="50.8">SM712</text>
<text x="249" y="49" transform="rotate(-90 249 49)">3</text>
<text x="45.5" y="59.8">100R</text>
<text x="200" y="54.9">ISO</text>
<text x="229.7" y="54.9">ISO</text>
<text x="246.3" y="54.9">ISO</text>
<text x="130.9" y="76.6" transform="rotate(-90 130.9 76.6)">Db3</text>
<text x="50.7" y="80.9">+5V_ISO</text>
<text x="163.3" y="81.6" transform="rotate(-90 163.3 81.6)">ISO</text>
<text x="51.4" y="84.8">+3V3_ISO</text>
<text x="134.7" y="89.8" transform="rotate(-90 134.7 89.8)">PB8</text>
<text x="137.3" y="89.8" transform="rotate(-90 137.3 89.8)">PB7</text>
<text x="139.9" y="89.8" transform="rotate(-90 139.9 89.8)">PB6</text>
<text x="166.7" y="86.6">10K</text>
<text x="45.7" y="93.5">ISO</text>
<text x="90" y="93.8">+3V3_ISO</text>
<text x="127.3" y="95.1">OSC32_IN-PC14</text>
<text x="142.5" y="90.1" transform="rotate(-90 142.5 90.1)">PB5</text>
<text x="145.1" y="90.1" transform="rotate(-90 145.1 90.1)">PB4</text>
<text x="147.7" y="90.1" transform="rotate(-90 147.7 90.1)">PB3</text>
<text x="148.5" y="95">PA14-BOOT0</text>
<text x="150.2" y="90.8" transform="rotate(-90 150.2 90.8)">PA15</text>
<text x="162.6" y="93">100R</text>
<text x="267.5" y="90.6" transform="rotate(-90 267.5 90.6)">ISO</text>
<text x="127.3" y="97.7">OSC32_OUT-PC15</text>
<text x="127.3" y="100.2">VDD</text>
<text x="153.6" y="100.2">PA12</text>
<text x="153.6" y="97.6">PA13</text>
<text x="84.3" y="104.8">4.7uF 25V</text>
<text x="99.6" y="104.6">100n 10V</text>
<text x="127.3" y="102.8">VSS</text>
<text x="127.3" y="105.4">NRST-PF2</text>
<text x="127.3" y="107.9">PA0</text>
<text x="153.6" y="102.7">PA11</text>
<text x="154.3" y="105.3">PC6</text>
<text x="154.3" y="107.9">PA8</text>
<text x="165.2" y="102.8">Db1</text>
<text x="92" y="112.8">ISO</text>
<text x="106.2" y="112.8">ISO</text>
<text x="119" y="111.3">10n 50V</text>
<text x="127.3" y="110.5">PA1</text>
<text x="154.3" y="110.4">PB1</text>
<text x="117.8" y="116.7">ISO</text>
<text x="134.8" y="117.1" transform="rotate(-90 134.8 117.1)">PA2</text>
<text x="137.4" y="117.1" transform="rotate(-90 137.4 117.1)">PA3</text>
<text x="140" y="117.1" transform="rotate(-90 140 117.1)">PA4</text>
<text x="142.5" y="117.1" transform="rotate(-90 142.5 117.1)">PA5</text>
<text x="145.1" y="117.1" transform="rotate(-90 145.1 117.1)">PA6</text>
<text x="147.7" y="117.1" transform="rotate(-90 147.7 117.1)">PA7</text>
<text x="150.2" y="117.1" transform="rotate(-90 150.2 117.1)">PB0</text>
<text x="226.4" y="114.3">+3V3_ISO</text>
<text x="238.1" y="114.3">+5V_ISO</text>
<text x="125.8" y="125.4" transform="rotate(-90 125.8 125.4)">Db2</text>
<text x="230.5" y="124.1">100nF 50V</text>
<text x="243.7" y="126.7">1K</text>
<text x="248.8" y="129.2">100R</text>
<text x="237.4" y="134.7">ISO</text>
<text x="243.7" y="137">10K</text>
<text x="139.6" y="142.4">ISO</text>
<text x="153.8" y="142.4">ISO</text>
<text x="207.6" y="140.8">1K</text>
<text x="256.5" y="143.4">40V</text>
<text x="207.3" y="147.3">4.7u 25V</text>
<text x="216.4" y="147.3">100nF 50V</text>
<text x="243.7" y="149.9">4K42</text>
<text x="32.1" y="159.4">+3V3_ISO</text>
<text x="212.9" y="159.1">ISO</text>
<text x="223.2" y="159.1">ISO</text>
<text x="228.4" y="159.1">ISO</text>
<text x="241.2" y="159.1">ISO</text>
<text x="252.8" y="159.1">ISO</text>
<text x="34.9" y="171.2" transform="rotate(-90 34.9 171.2)">3</text>
<text x="23.7" y="179.5">100n 10V</text>
<text x="38.4" y="175.3">2</text>
<text x="45.5" y="179.5">1K</text>
<text x="34.9" y="180.5" transform="rotate(-90 34.9 180.5)">1</text>
<text x="34.1" y="187.4">ISO</text>
</g>
<g font-size="1.3">
<text x="95.2" y="25">4.7uF 25V</text>
<text x="103.9" y="25">100nF 50V</text>
<text x="130.5" y="25">4.7uF 25V</text>
<text x="139.5" y="25">100nF 50V</text>
<text x="22.4" y="35.3">33pF 50V</text>
<text x="216.9" y="32">R</text>
<text x="216.9" y="35.9">RE</text>
<text x="224.6" y="32">Vcc</text>
<text x="225.9" y="35.9">B</text>
<text x="216.9" y="39.7">DE</text>
<text x="218.4" y="41.5">THVD1500D</text>
<text x="225.9" y="39.7">A</text>
<text x="216.9" y="43.6">D</text>
<text x="223.9" y="43.6">GND</text>
<text x="176.8" y="88">1nF 50V</text>
<text x="142.1" y="131.7">33pF 50V</text>
<text x="156.2" y="131.7">1nF 50V</text>
<text x="222.4" y="140.8">BAT54S</text>
</g>
<g font-size="1.1">
<text x="113.7" y="18.4">LP2985</text>
<text x="114" y="20.4">IN</text>
<text x="114" y="22.9">ON/OFF</text>
<text x="119" y="20.4">OUT</text>
<text x="119.1" y="22.9">BYP</text>
<text x="254" y="21">3x</text>
<text x="116.5" y="24.9">GND</text>
<text x="54.8" y="31.3">2x</text>
<text x="215.8" y="35">2</text>
<text x="215.8" y="31.1">1</text>
<text x="227.2" y="35">7</text>
<text x="227.2" y="31.1">8</text>
<text x="236.2" y="33.9">2x</text>
<text x="215.8" y="38.8">3</text>
<text x="227.2" y="38.8">6</text>
<text x="30.3" y="44.1">2xCDSOD323-T05L</text>
<text x="215.8" y="42.7">4</text>
<text x="227.2" y="42.7">5</text>
<text x="44.3" y="50.6">&gt;</text>
<text x="44.3" y="55.8">&lt;</text>
<text x="34.5" y="68.5">(SWCLK)</text>
<text x="134" y="86.2" transform="rotate(-90 134 86.2)">28</text>
<text x="136.6" y="86.2" transform="rotate(-90 136.6 86.2)">27</text>
<text x="139.2" y="86.2" transform="rotate(-90 139.2 86.2)">26</text>
<text x="141.8" y="86.2" transform="rotate(-90 141.8 86.2)">25</text>
<text x="144.3" y="86.2" transform="rotate(-90 144.3 86.2)">24</text>
<text x="146.9" y="86.2" transform="rotate(-90 146.9 86.2)">23</text>
<text x="149.5" y="86.2" transform="rotate(-90 149.5 86.2)">22</text>
<text x="125.3" y="94.4">1</text>
<text x="158.1" y="94.3">21</text>
<text x="161.6" y="93.1">2x</text>
<text x="125.3" y="96.9">2</text>
<text x="125.3" y="99.5">3</text>
<text x="158.1" y="96.9">20</text>
<text x="158.1" y="102">18</text>
<text x="158.1" y="99.4">19</text>
<text x="125.3" y="107.2">6</text>
<text x="125.3" y="104.6">5</text>
<text x="125.3" y="102.1">4</text>
<text x="158.1" y="107.1">16</text>
<text x="158.1" y="104.6">17</text>
<text x="125.3" y="109.8">7</text>
<text x="158.1" y="109.7">15</text>
<text x="134" y="119" transform="rotate(-90 134 119)">8</text>
<text x="136.6" y="119" transform="rotate(-90 136.6 119)">9</text>
<text x="139.2" y="119.7" transform="rotate(-90 139.2 119.7)">10</text>
<text x="141.8" y="119.7" transform="rotate(-90 141.8 119.7)">11</text>
<text x="144.3" y="119.7" transform="rotate(-90 144.3 119.7)">12</text>
<text x="146.9" y="119.7" transform="rotate(-90 146.9 119.7)">13</text>
<text x="149.5" y="119.7" transform="rotate(-90 149.5 119.7)">14</text>
<text x="256.5" y="144.5">(2605078)</text>
<text x="34.2" y="172.8">VCC</text>
<text x="34.1" y="179.3">GND</text>
<text x="35.6" y="176">RST</text>
</g>
<text font-size=".9" x="36.6" y="170">ADM809TARTZ</text>
</svg>
